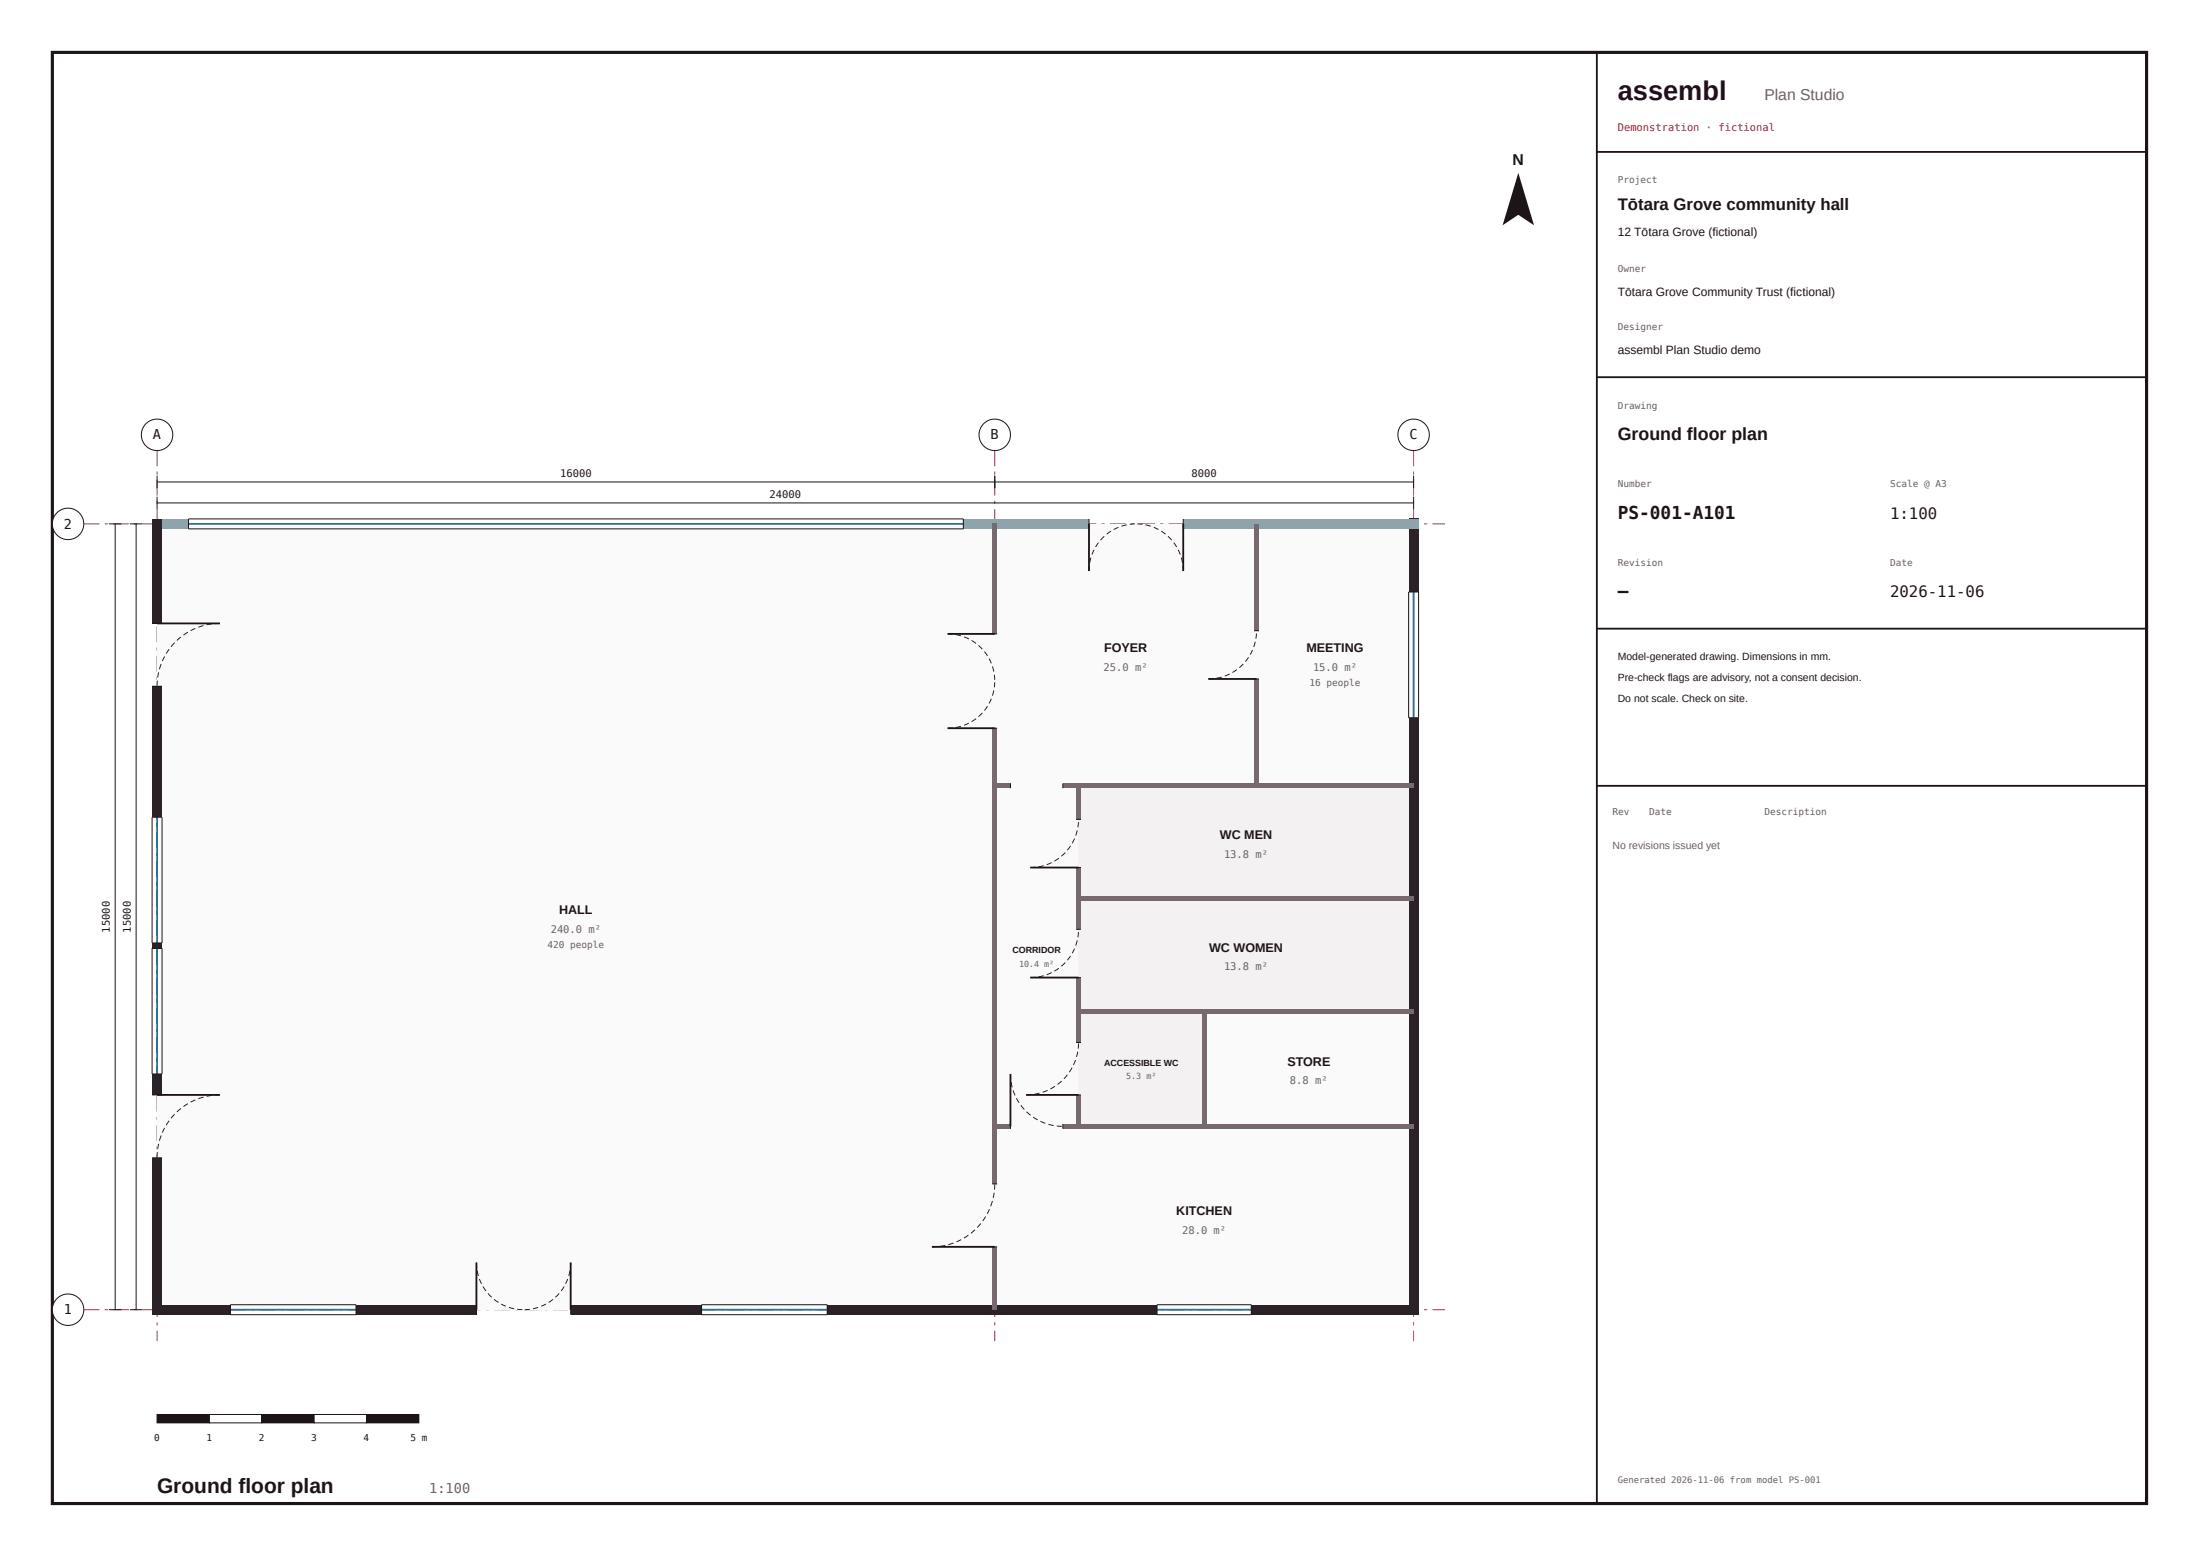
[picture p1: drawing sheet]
<svg xmlns="http://www.w3.org/2000/svg" width="420mm" height="297mm" viewBox="0 0 420 297" stroke-linecap="round" stroke-linejoin="round" font-family="sans-serif">
<path d="M10 10h400v277h-400z" fill="none" stroke="#1d1418" stroke-width=".6"/>
<path d="M305 10v277" fill="none" stroke="#1d1418" stroke-width=".35"/>
<path d="M29.9 86h.2v3h-.2zM29.9 90h.2v.6h-.2zM29.9 91.6h.2v3h-.2zM29.9 95.6h.2v.6h-.2zM29.9 97.2h.2v3h-.2zM29.9 101.2h.2v.6h-.2zM29.9 102.8h.2v3h-.2zM29.9 106.8h.2v.6h-.2zM29.9 108.4h.2v3h-.2zM29.9 112.4h.2v.6h-.2zM29.9 114h.2v3h-.2zM29.9 118h.2v.6h-.2zM29.9 119.6h.2v3h-.2zM29.9 123.6h.2v.6h-.2zM29.9 125.2h.2v3h-.2zM29.9 129.2h.2v.6h-.2zM29.9 130.8h.2v3h-.2zM29.9 134.8h.2v.6h-.2zM29.9 136.4h.2v3h-.2zM29.9 140.4h.2v.6h-.2zM29.9 142h.2v3h-.2zM29.9 146h.2v.6h-.2zM29.9 147.6h.2v3h-.2zM29.9 151.6h.2v.6h-.2zM29.9 153.2h.2v3h-.2zM29.9 157.2h.2v.6h-.2zM29.9 158.8h.2v3h-.2zM29.9 162.8h.2v.6h-.2zM29.9 164.4h.2v3h-.2zM29.9 168.4h.2v.6h-.2zM29.9 170h.2v3h-.2zM29.9 174h.2v.6h-.2zM29.9 175.6h.2v3h-.2zM29.9 179.6h.2v.6h-.2zM29.9 181.2h.2v3h-.2zM29.9 185.2h.2v.6h-.2zM29.9 186.8h.2v3h-.2zM29.9 190.8h.2v.6h-.2zM29.9 192.4h.2v3h-.2zM29.9 196.4h.2v.6h-.2zM29.9 198h.2v3h-.2zM29.9 202h.2v.6h-.2zM29.9 203.6h.2v3h-.2zM29.9 207.6h.2v.6h-.2zM29.9 209.2h.2v3h-.2zM29.9 213.2h.2v.6h-.2zM29.9 214.8h.2v3h-.2zM29.9 218.8h.2v.6h-.2zM29.9 220.4h.2v3h-.2zM29.9 224.4h.2v.6h-.2zM29.9 226h.2v3h-.2zM29.9 230h.2v.6h-.2zM29.9 231.6h.2v3h-.2zM29.9 235.6h.2v.6h-.2zM29.9 237.2h.2v3h-.2zM29.9 241.2h.2v.6h-.2zM29.9 242.8h.2v3h-.2zM29.9 246.8h.2v.6h-.2zM29.9 248.4h.2v3h-.2zM29.9 252.4h.2v.6h-.2zM29.9 254h.2v2h-.2z" fill="#b41f39"/>
<circle cx="30" cy="83" r="3" fill="#fff"/>
<circle cx="30" cy="83" r="3" fill="none" stroke="#1d1418" stroke-width=".19"/>
<path d="M189.9 86h.2v3h-.2zM189.9 90h.2v.6h-.2zM189.9 91.6h.2v3h-.2zM189.9 95.6h.2v.6h-.2zM189.9 97.2h.2v3h-.2zM189.9 101.2h.2v.6h-.2zM189.9 102.8h.2v3h-.2zM189.9 106.8h.2v.6h-.2zM189.9 108.4h.2v3h-.2zM189.9 112.4h.2v.6h-.2zM189.9 114h.2v3h-.2zM189.9 118h.2v.6h-.2zM189.9 119.6h.2v3h-.2zM189.9 123.6h.2v.6h-.2zM189.9 125.2h.2v3h-.2zM189.9 129.2h.2v.6h-.2zM189.9 130.8h.2v3h-.2zM189.9 134.8h.2v.6h-.2zM189.9 136.4h.2v3h-.2zM189.9 140.4h.2v.6h-.2zM189.9 142h.2v3h-.2zM189.9 146h.2v.6h-.2zM189.9 147.6h.2v3h-.2zM189.9 151.6h.2v.6h-.2zM189.9 153.2h.2v3h-.2zM189.9 157.2h.2v.6h-.2zM189.9 158.8h.2v3h-.2zM189.9 162.8h.2v.6h-.2zM189.9 164.4h.2v3h-.2zM189.9 168.4h.2v.6h-.2zM189.9 170h.2v3h-.2zM189.9 174h.2v.6h-.2zM189.9 175.6h.2v3h-.2zM189.9 179.6h.2v.6h-.2zM189.9 181.2h.2v3h-.2zM189.9 185.2h.2v.6h-.2zM189.9 186.8h.2v3h-.2zM189.9 190.8h.2v.6h-.2zM189.9 192.4h.2v3h-.2zM189.9 196.4h.2v.6h-.2zM189.9 198h.2v3h-.2zM189.9 202h.2v.6h-.2zM189.9 203.6h.2v3h-.2zM189.9 207.6h.2v.6h-.2zM189.9 209.2h.2v3h-.2zM189.9 213.2h.2v.6h-.2zM189.9 214.8h.2v3h-.2zM189.9 218.8h.2v.6h-.2zM189.9 220.4h.2v3h-.2zM189.9 224.4h.2v.6h-.2zM189.9 226h.2v3h-.2zM189.9 230h.2v.6h-.2zM189.9 231.6h.2v3h-.2zM189.9 235.6h.2v.6h-.2zM189.9 237.2h.2v3h-.2zM189.9 241.2h.2v.6h-.2zM189.9 242.8h.2v3h-.2zM189.9 246.8h.2v.6h-.2zM189.9 248.4h.2v3h-.2zM189.9 252.4h.2v.6h-.2zM189.9 254h.2v2h-.2z" fill="#b41f39"/>
<circle cx="190" cy="83" r="3" fill="#fff"/>
<circle cx="190" cy="83" r="3" fill="none" stroke="#1d1418" stroke-width=".19"/>
<path d="M269.9 86h.2v3h-.2zM269.9 90h.2v.6h-.2zM269.9 91.6h.2v3h-.2zM269.9 95.6h.2v.6h-.2zM269.9 97.2h.2v3h-.2zM269.9 101.2h.2v.6h-.2zM269.9 102.8h.2v3h-.2zM269.9 106.8h.2v.6h-.2zM269.9 108.4h.2v3h-.2zM269.9 112.4h.2v.6h-.2zM269.9 114h.2v3h-.2zM269.9 118h.2v.6h-.2zM269.9 119.6h.2v3h-.2zM269.9 123.6h.2v.6h-.2zM269.9 125.2h.2v3h-.2zM269.9 129.2h.2v.6h-.2zM269.9 130.8h.2v3h-.2zM269.9 134.8h.2v.6h-.2zM269.9 136.4h.2v3h-.2zM269.9 140.4h.2v.6h-.2zM269.9 142h.2v3h-.2zM269.9 146h.2v.6h-.2zM269.9 147.6h.2v3h-.2zM269.9 151.6h.2v.6h-.2zM269.9 153.2h.2v3h-.2zM269.9 157.2h.2v.6h-.2zM269.9 158.8h.2v3h-.2zM269.9 162.8h.2v.6h-.2zM269.9 164.4h.2v3h-.2zM269.9 168.4h.2v.6h-.2zM269.9 170h.2v3h-.2zM269.9 174h.2v.6h-.2zM269.9 175.6h.2v3h-.2zM269.9 179.6h.2v.6h-.2zM269.9 181.2h.2v3h-.2zM269.9 185.2h.2v.6h-.2zM269.9 186.8h.2v3h-.2zM269.9 190.8h.2v.6h-.2zM269.9 192.4h.2v3h-.2zM269.9 196.4h.2v.6h-.2zM269.9 198h.2v3h-.2zM269.9 202h.2v.6h-.2zM269.9 203.6h.2v3h-.2zM269.9 207.6h.2v.6h-.2zM269.9 209.2h.2v3h-.2zM269.9 213.2h.2v.6h-.2zM269.9 214.8h.2v3h-.2zM269.9 218.8h.2v.6h-.2zM269.9 220.4h.2v3h-.2zM269.9 224.4h.2v.6h-.2zM269.9 226h.2v3h-.2zM269.9 230h.2v.6h-.2zM269.9 231.6h.2v3h-.2zM269.9 235.6h.2v.6h-.2zM269.9 237.2h.2v3h-.2zM269.9 241.2h.2v.6h-.2zM269.9 242.8h.2v3h-.2zM269.9 246.8h.2v.6h-.2zM269.9 248.4h.2v3h-.2zM269.9 252.4h.2v.6h-.2zM269.9 254h.2v2h-.2z" fill="#b41f39"/>
<circle cx="270" cy="83" r="3" fill="#fff"/>
<circle cx="270" cy="83" r="3" fill="none" stroke="#1d1418" stroke-width=".19"/>
<path d="M16 249.9h3v.2h-3zM20 249.9h.6v.2h-.6zM21.6 249.9h3v.2h-3zM25.6 249.9h.6v.2h-.6zM27.2 249.9h3v.2h-3zM31.2 249.9h.6v.2h-.6zM32.8 249.9h3v.2h-3zM36.8 249.9h.6v.2h-.6zM38.4 249.9h3v.2h-3zM42.4 249.9h.6v.2h-.6zM44 249.9h3v.2h-3zM48 249.9h.6v.2h-.6zM49.6 249.9h3v.2h-3zM53.6 249.9h.6v.2h-.6zM55.2 249.9h3v.2h-3zM59.2 249.9h.6v.2h-.6zM60.8 249.9h3v.2h-3zM64.8 249.9h.6v.2h-.6zM66.4 249.9h3v.2h-3zM70.4 249.9h.6v.2h-.6zM72 249.9h3v.2h-3zM76 249.9h.6v.2h-.6zM77.6 249.9h3v.2h-3zM81.6 249.9h.6v.2h-.6zM83.2 249.9h3v.2h-3zM87.2 249.9h.6v.2h-.6zM88.8 249.9h3v.2h-3zM92.8 249.9h.6v.2h-.6zM94.4 249.9h3v.2h-3zM98.4 249.9h.6v.2h-.6zM100 249.9h3v.2h-3zM104 249.9h.6v.2h-.6zM105.6 249.9h3v.2h-3zM109.6 249.9h.6v.2h-.6zM111.2 249.9h3v.2h-3zM115.2 249.9h.6v.2h-.6zM116.8 249.9h3v.2h-3zM120.8 249.9h.6v.2h-.6zM122.4 249.9h3v.2h-3zM126.4 249.9h.6v.2h-.6zM128 249.9h3v.2h-3zM132 249.9h.6v.2h-.6zM133.6 249.9h3v.2h-3zM137.6 249.9h.6v.2h-.6zM139.2 249.9h3v.2h-3zM143.2 249.9h.6v.2h-.6zM144.8 249.9h3v.2h-3zM148.8 249.9h.6v.2h-.6zM150.4 249.9h3v.2h-3zM154.4 249.9h.6v.2h-.6zM156 249.9h3v.2h-3zM160 249.9h.6v.2h-.6zM161.6 249.9h3v.2h-3zM165.6 249.9h.6v.2h-.6zM167.2 249.9h3v.2h-3zM171.2 249.9h.6v.2h-.6zM172.8 249.9h3v.2h-3zM176.8 249.9h.6v.2h-.6zM178.4 249.9h3v.2h-3zM182.4 249.9h.6v.2h-.6zM184 249.9h3v.2h-3zM188 249.9h.6v.2h-.6zM189.6 249.9h3v.2h-3zM193.6 249.9h.6v.2h-.6zM195.2 249.9h3v.2h-3zM199.2 249.9h.6v.2h-.6zM200.8 249.9h3v.2h-3zM204.8 249.9h.6v.2h-.6zM206.4 249.9h3v.2h-3zM210.4 249.9h.6v.2h-.6zM212 249.9h3v.2h-3zM216 249.9h.6v.2h-.6zM217.6 249.9h3v.2h-3zM221.6 249.9h.6v.2h-.6zM223.2 249.9h3v.2h-3zM227.2 249.9h.6v.2h-.6zM228.8 249.9h3v.2h-3zM232.8 249.9h.6v.2h-.6zM234.4 249.9h3v.2h-3zM238.4 249.9h.6v.2h-.6zM240 249.9h3v.2h-3zM244 249.9h.6v.2h-.6zM245.6 249.9h3v.2h-3zM249.6 249.9h.6v.2h-.6zM251.2 249.9h3v.2h-3zM255.2 249.9h.6v.2h-.6zM256.8 249.9h3v.2h-3zM260.8 249.9h.6v.2h-.6zM262.4 249.9h3v.2h-3zM266.4 249.9h.6v.2h-.6zM268 249.9h3v.2h-3zM272 249.9h.6v.2h-.6zM273.6 249.9h2.4v.2h-2.4z" fill="#b41f39"/>
<circle cx="13" cy="250" r="3" fill="#fff"/>
<circle cx="13" cy="250" r="3" fill="none" stroke="#1d1418" stroke-width=".19"/>
<path d="M16 99.9h3v.2h-3zM20 99.9h.6v.2h-.6zM21.6 99.9h3v.2h-3zM25.6 99.9h.6v.2h-.6zM27.2 99.9h3v.2h-3zM31.2 99.9h.6v.2h-.6zM32.8 99.9h3v.2h-3zM36.8 99.9h.6v.2h-.6zM38.4 99.9h3v.2h-3zM42.4 99.9h.6v.2h-.6zM44 99.9h3v.2h-3zM48 99.9h.6v.2h-.6zM49.6 99.9h3v.2h-3zM53.6 99.9h.6v.2h-.6zM55.2 99.9h3v.2h-3zM59.2 99.9h.6v.2h-.6zM60.8 99.9h3v.2h-3zM64.8 99.9h.6v.2h-.6zM66.4 99.9h3v.2h-3zM70.4 99.9h.6v.2h-.6zM72 99.9h3v.2h-3zM76 99.9h.6v.2h-.6zM77.6 99.9h3v.2h-3zM81.6 99.9h.6v.2h-.6zM83.2 99.9h3v.2h-3zM87.2 99.9h.6v.2h-.6zM88.8 99.9h3v.2h-3zM92.8 99.9h.6v.2h-.6zM94.4 99.9h3v.2h-3zM98.4 99.9h.6v.2h-.6zM100 99.9h3v.2h-3zM104 99.9h.6v.2h-.6zM105.6 99.9h3v.2h-3zM109.6 99.9h.6v.2h-.6zM111.2 99.9h3v.2h-3zM115.2 99.9h.6v.2h-.6zM116.8 99.9h3v.2h-3zM120.8 99.9h.6v.2h-.6zM122.4 99.9h3v.2h-3zM126.4 99.9h.6v.2h-.6zM128 99.9h3v.2h-3zM132 99.9h.6v.2h-.6zM133.6 99.9h3v.2h-3zM137.6 99.9h.6v.2h-.6zM139.2 99.9h3v.2h-3zM143.2 99.9h.6v.2h-.6zM144.8 99.9h3v.2h-3zM148.8 99.9h.6v.2h-.6zM150.4 99.9h3v.2h-3zM154.4 99.9h.6v.2h-.6zM156 99.9h3v.2h-3zM160 99.9h.6v.2h-.6zM161.6 99.9h3v.2h-3zM165.6 99.9h.6v.2h-.6zM167.2 99.9h3v.2h-3zM171.2 99.9h.6v.2h-.6zM172.8 99.9h3v.2h-3zM176.8 99.9h.6v.2h-.6zM178.4 99.9h3v.2h-3zM182.4 99.9h.6v.2h-.6zM184 99.9h3v.2h-3zM188 99.9h.6v.2h-.6zM189.6 99.9h3v.2h-3zM193.6 99.9h.6v.2h-.6zM195.2 99.9h3v.2h-3zM199.2 99.9h.6v.2h-.6zM200.8 99.9h3v.2h-3zM204.8 99.9h.6v.2h-.6zM206.4 99.9h3v.2h-3zM210.4 99.9h.6v.2h-.6zM212 99.9h3v.2h-3zM216 99.9h.6v.2h-.6zM217.6 99.9h3v.2h-3zM221.6 99.9h.6v.2h-.6zM223.2 99.9h3v.2h-3zM227.2 99.9h.6v.2h-.6zM228.8 99.9h3v.2h-3zM232.8 99.9h.6v.2h-.6zM234.4 99.9h3v.2h-3zM238.4 99.9h.6v.2h-.6zM240 99.9h3v.2h-3zM244 99.9h.6v.2h-.6zM245.6 99.9h3v.2h-3zM249.6 99.9h.6v.2h-.6zM251.2 99.9h3v.2h-3zM255.2 99.9h.6v.2h-.6zM256.8 99.9h3v.2h-3zM260.8 99.9h.6v.2h-.6zM262.4 99.9h3v.2h-3zM266.4 99.9h.6v.2h-.6zM268 99.9h3v.2h-3zM272 99.9h.6v.2h-.6zM273.6 99.9h2.4v.2h-2.4z" fill="#b41f39"/>
<circle cx="13" cy="100" r="3" fill="#fff"/>
<g fill="none" stroke="#1d1418" stroke-width=".19">
<path d="M20.8 100h2.4M22 100v150M24.8 100h2.4M26 100v150M30 92h240M30 90.8v2.4M30 94.8v2.4M30 96h240M190 90.8v2.4M270 90.8v2.4M270 94.8v2.4M20.8 250h2.4"/>
<path d="M24.8 250h2.4"/>
<circle cx="13" cy="100" r="3"/>
</g>
<g fill="#fbfafa">
<path d="M30 100h160v150h-160z"/>
<path d="M190 100h50v50h-50z"/>
<path d="M190 150h16v65h-16z"/>
<path d="M240 100h30v50h-30z"/>
</g>
<g fill="#f4f1f2">
<path d="M206 150h64v21.5h-64z"/>
<path d="M206 171.5h64v21.5h-64z"/>
<path d="M206 193h24v22h-24z"/>
</g>
<g fill="#fbfafa">
<path d="M230 193h40v22h-40z"/>
<path d="M190 215h80v35h-80z"/>
</g>
<g fill="#2a2226">
<path d="M29 249h15v1.9h-15z"/>
<path d="M68 249h23v1.9h-23z"/>
<path d="M109 249h25v1.9h-25z"/>
<path d="M158 249h63v1.9h-63z"/>
<path d="M239 249h31.9v1.9h-31.9z"/>
<path d="M269 137h1.9v113.9h-1.9z"/>
<path d="M269 99h1.9v14h-1.9z"/>
</g>
<g fill="#8fa3ad">
<path d="M226 99h44.9v1.9h-44.9z"/>
<path d="M184 99h24v1.9h-24z"/>
<path d="M29 99h7v1.9h-7z"/>
</g>
<g fill="#2a2226">
<path d="M29 99h1.9v20h-1.9z"/>
<path d="M29 131h1.9v25h-1.9z"/>
<path d="M29 180h1.9v1h-1.9z"/>
<path d="M29 205h1.9v4h-1.9z"/>
<path d="M29 221h1.9v29.9h-1.9z"/>
</g>
<g fill="#77696f">
<path d="M189.5 238h.9v12h-.9z"/>
<path d="M189.5 139h.9v87h-.9z"/>
<path d="M189.5 100h.9v21h-.9z"/>
<path d="M190 149.5h3v.9h-3z"/>
<path d="M203 149.5h67v.9h-67z"/>
<path d="M205.5 209h.9v6h-.9z"/>
<path d="M205.5 186.6h.9v12.4h-.9z"/>
<path d="M205.5 165.6h.9v11.8h-.9z"/>
<path d="M205.5 150h.9v6.4h-.9z"/>
<path d="M190 214.5h3v.9h-3z"/>
<path d="M203 214.5h67v.9h-67z"/>
<path d="M206 192.5h64v.9h-64z"/>
<path d="M229.5 193h.9v22h-.9z"/>
<path d="M206 171h64v.9h-64z"/>
<path d="M239.5 129.6h.9v20.4h-.9z"/>
<path d="M239.5 100h.9v20.4h-.9z"/>
</g>
<path d="M208 99v1.9M226 99v1.9" fill="none" stroke="#1d1418" stroke-width=".19"/>
<path d="M226 100v9" fill="none" stroke="#1d1418" stroke-width=".35"/>
<path d="M225.9 108h.1l.1 1h-.2zM225.5 106.5l.2-.1 .3 1-.2 .1zM225 105l.1-.1 .4 .9-.2 .1zM224.1 103.6l.2-.1 .5 .9-.1 .1zM223.1 102.3l.8 .7-.2 .2-.7-.8zM221.8 101.3l.9 .6-.1 .1-.9-.5zM220.4 100.6l.9 .4-.1 .2-.9-.5zM218.8 100.1l1 .3v.1l-1-.2zM217.2 99.9l1 .1v.2l-1-.1z" fill="#1d1418"/>
<path d="M208 100v9" fill="none" stroke="#1d1418" stroke-width=".35"/>
<path d="M208 108h.1v1h-.2zM208.3 106.4l.2 .1-.3 1-.2-.1zM208.9 104.9l.1 .1-.4 .9-.1-.1zM209.7 103.5l.2 .1-.6 .9-.1-.1zM210.5 102.7l.4-.4 .1 .1-.7 .8-.2-.2zM211.3 101.9l.9-.6 .1 .2-.9 .5zM212.7 101l.9-.4 .1 .1-.9 .5zM214.2 100.4l1-.3v.2l-1 .2zM215.8 100l1-.1v.2l-1 .1z" fill="#1d1418"/>
<path d="M36 99h148v1.9h-148zM29 119h1.9M29 131h1.9" fill="none" stroke="#1d1418" stroke-width=".19"/>
<path d="M36 100h148" fill="none" stroke="#2f6f8f" stroke-width=".35"/>
<path d="M30 119h12" fill="none" stroke="#1d1418" stroke-width=".35"/>
<path d="M41 118.9h1v.2h-1zM39.4 119.2l1-.2 .1 .2-1 .2zM37.8 119.6l1-.3 .1 .2-1 .3zM36.4 120.3l.9-.4v.1l-.8 .5zM35 121.2l.8-.6 .1 .2-.8 .5zM33.7 122.2l.8-.7 .1 .2-.8 .6zM33.3 122.6l.1 .1-.7 .8-.1-.1zM32.2 123.9l.2 .1-.6 .8-.1-.1zM31.4 125.3h.1l-.4 .9h-.2zM30.7 126.7l.2 .1-.4 1-.1-.1zM30.2 128.3l.2 .1-.2 .9h-.2zM30 129.9h.1v1h-.2z" fill="#1d1418"/>
<path d="M29 209h1.9M29 221h1.9" fill="none" stroke="#1d1418" stroke-width=".19"/>
<path d="M30 209h12" fill="none" stroke="#1d1418" stroke-width=".35"/>
<path d="M41 208.9h1v.2h-1zM39.4 209.2l1-.2 .1 .2-1 .2zM37.8 209.6l1-.3 .1 .2-1 .3zM36.4 210.3l.9-.4v.1l-.8 .5zM35 211.1l.8-.5 .1 .2-.8 .5zM33.7 212.2l.8-.7 .1 .2-.8 .6zM33.3 212.6l.1 .1-.7 .8-.1-.1zM32.2 213.9l.2 .1-.6 .8-.1-.1zM31.4 215.3h.1l-.4 .9h-.2zM30.7 216.7l.2 .1-.4 1-.1-.1zM30.2 218.3l.2 .1-.2 .9h-.2zM30 219.9h.1v1h-.2z" fill="#1d1418"/>
<path d="M91 249v1.9M109 249v1.9" fill="none" stroke="#1d1418" stroke-width=".19"/>
<path d="M91 241v9" fill="none" stroke="#1d1418" stroke-width=".35"/>
<path d="M90.9 241h.2v1h-.1zM91 242.6l.2-.1 .3 1-.2 .1zM91.5 244.2l.2-.1 .3 .9-.1 .1zM92.2 245.6l.1-.1 .6 .9-.2 .1zM93.1 247l.2-.2 .7 .8-.1 .1zM94.4 248l.9 .5-.1 .2-.9-.6zM95.8 248.8l.9 .5-.1 .1-.9-.4zM97.2 249.5l1 .2v.2l-1-.3zM98.8 249.8l1 .1v.2l-1-.1z" fill="#1d1418"/>
<path d="M109 241v9" fill="none" stroke="#1d1418" stroke-width=".35"/>
<path d="M108.9 241h.2l-.1 1h-.1zM108.8 242.5l.2 .1-.3 1-.2-.1zM108.3 244.1l.2 .1-.4 .9-.1-.1zM107.7 245.5l.1 .1-.5 .9-.2-.1zM106.7 246.8l.2 .2-.8 .7-.1-.1zM104.7 248.5l.9-.5 .1 .1-.9 .6zM103.3 249.3l.9-.5 .1 .2-.9 .4zM101.8 249.7l1-.2v.1l-1 .3zM100.2 249.9l1-.1v.2l-1 .1z" fill="#1d1418"/>
<path d="M189.5 139h.9M189.5 121h.9" fill="none" stroke="#1d1418" stroke-width=".19"/>
<path d="M181 139h9" fill="none" stroke="#1d1418" stroke-width=".35"/>
<path d="M181 138.9h1v.1l-1 .1zM182.5 138.8l1-.3 .1 .2-1 .3zM184.1 138.3l.9-.3 .1 .1-.9 .4zM185.5 137.7l.9-.6 .1 .2-.9 .5zM186.8 136.7l.8-.7 .1 .1-.7 .8zM188.5 134.7l.2 .1-.6 .9-.1-.1zM189.3 133.3l.1 .1-.4 .9-.2-.1zM189.7 131.8h.2l-.3 1h-.1zM189.9 130.2h.2l-.1 1h-.2z" fill="#1d1418"/>
<path d="M181 121h9" fill="none" stroke="#1d1418" stroke-width=".35"/>
<path d="M181 120.9l1 .1v.1h-1zM182.6 121l1 .3-.1 .2-1-.3zM184.2 121.5l.9 .4-.1 .1-.9-.3zM185.6 122.2l.9 .5-.1 .2-.9-.6zM187 123.1l.7 .8-.1 .1-.8-.7zM188 124.4l.1-.1 .6 .9-.2 .1zM188.8 125.8l.2-.1 .4 .9-.1 .1zM189.5 127.2h.1l.3 1h-.2zM189.8 128.8h.2l.1 1h-.2z" fill="#1d1418"/>
<path d="M239.5 129.6h.9M239.5 120.4h.9M193 149.5v.9M203 149.5v.9" fill="none" stroke="#1d1418" stroke-width=".19"/>
<path d="M230.8 129.6h9.2" fill="none" stroke="#1d1418" stroke-width=".35"/>
<path d="M230.8 129.5h1v.1l-1 .1zM232.3 129.4l1-.2 .1 .1-1 .3zM233.9 129l.9-.4 .1 .1-.9 .4zM235.3 128.3l.9-.6 .1 .2-.9 .5zM236.7 127.4l.7-.7 .1 .1-.7 .7zM238.4 125.4l.1 .1-.6 .8-.1-.1zM239.2 124l.1 .1-.4 .9-.2-.1zM239.7 122.5h.1l-.3 1h-.1zM239.9 120.9h.2l-.1 1h-.2z" fill="#1d1418"/>
<path d="M205.5 156.4h.9M205.5 165.6h.9" fill="none" stroke="#1d1418" stroke-width=".19"/>
<path d="M196.8 165.6h9.2" fill="none" stroke="#1d1418" stroke-width=".35"/>
<path d="M196.8 165.5h1v.1l-1 .1zM198.3 165.4l1-.2 .1 .1-1 .3zM199.9 165l.9-.4 .1 .1-.9 .4zM201.3 164.3l.9-.6 .1 .2-.9 .5zM202.7 163.4l.7-.7 .1 .1-.7 .7zM204.4 161.4l.1 .1-.6 .8-.1-.1zM205.2 160l.1 .1-.4 .9-.2-.1zM205.7 158.5h.1l-.3 1h-.1zM205.9 156.9h.2l-.1 1h-.2z" fill="#1d1418"/>
<path d="M205.5 177.4h.9M205.5 186.6h.9" fill="none" stroke="#1d1418" stroke-width=".19"/>
<path d="M196.8 186.6h9.2" fill="none" stroke="#1d1418" stroke-width=".35"/>
<path d="M196.8 186.5h1v.1l-1 .1zM198.3 186.4l1-.2 .1 .1-1 .3zM199.9 186l.9-.4 .1 .1-.9 .4zM201.3 185.3l.9-.6 .1 .2-.9 .5zM202.7 184.4l.7-.7 .1 .1-.7 .7zM204.4 182.4l.1 .1-.6 .8-.1-.1zM205.2 181l.1 .1-.4 .9-.2-.1zM205.7 179.5h.1l-.3 1h-.1zM205.9 177.9h.2l-.1 1h-.2z" fill="#1d1418"/>
<path d="M205.5 199h.9M205.5 209h.9" fill="none" stroke="#1d1418" stroke-width=".19"/>
<path d="M196 209h10" fill="none" stroke="#1d1418" stroke-width=".35"/>
<path d="M196 208.9h1v.1l-1 .1zM197.5 208.8l1-.2 .1 .2-1 .2zM199.1 208.4l1-.4v.2l-.9 .4zM200.6 207.8l.8-.5 .1 .1-.8 .5zM201.9 206.9l.8-.6 .1 .1-.8 .7zM203.8 205.1l.1 .1-.6 .8-.2-.1zM204.7 203.8l.1 .1-.5 .8-.1-.1zM205.3 202.3l.2 .1-.4 .9-.1-.1zM205.8 200.7l.1 .1-.2 1-.2-.1zM205.9 199.2h.2l-.1 1h-.2z" fill="#1d1418"/>
<path d="M193 214.5v.9M203 214.5v.9" fill="none" stroke="#1d1418" stroke-width=".19"/>
<path d="M193 205v10" fill="none" stroke="#1d1418" stroke-width=".35"/>
<path d="M192.9 205h.2v1h-.1zM193 206.6l.2-.1 .2 1-.2 .1zM193.4 208.2l.2-.1 .4 1h-.2zM194.1 209.7l.1-.1 .5 .8-.1 .1zM194.9 211l.2-.1 .6 .8-.1 .1zM196.1 212.1l.8 .7-.1 .1-.8-.6zM197.4 213.2l.8 .5-.1 .1-.8-.5zM198.8 214l.9 .3-.1 .2-.9-.4zM200.3 214.5l1 .3-.1 .1-1-.2zM201.8 214.8l1 .1v.2l-1-.1z" fill="#1d1418"/>
<path d="M189.5 238h.9M189.5 226h.9" fill="none" stroke="#1d1418" stroke-width=".19"/>
<path d="M178 238h12" fill="none" stroke="#1d1418" stroke-width=".35"/>
<path d="M178 237.9h.9l.1 .2h-1zM179.5 237.8l1-.2 .1 .2-1 .2zM181.1 237.5l1-.3 .1 .2-1 .3zM182.7 237l.8-.5 .1 .2-.9 .4zM184.1 236.2l.8-.5 .1 .1-.8 .6zM185.4 235.3l.8-.6 .1 .1-.8 .7zM187.3 233.5l.1 .1-.7 .8-.1-.2zM188.2 232.2l.1 .1-.5 .8-.2-.1zM188.9 230.8h.2l-.5 .9h-.1zM189.5 229.2l.1 .1-.3 1-.2-.1zM189.8 227.7h.2l-.2 1-.2-.1zM189.9 226.1h.2l-.1 1h-.1z" fill="#1d1418"/>
<path d="M269 113h1.9v24h-1.9zM29 156h1.9v24h-1.9zM29 181h1.9v24h-1.9zM44 249h24v1.9h-24zM134 249h24v1.9h-24zM221 249h18v1.9h-18z" fill="none" stroke="#1d1418" stroke-width=".19"/>
<path d="M270 113v24M30 156v24M30 181v24M44 250h24M134 250h24M221 250h18" fill="none" stroke="#2f6f8f" stroke-width=".35"/>
<g fill="#1d1418">
<path d="M290 33l3 10-3-2-3 2z"/>
<path d="M30 270h10v1.6h-10z"/>
</g>
<path d="M30 270h10v1.6h-10z" fill="none" stroke="#1d1418" stroke-width=".19"/>
<path d="M40 270h10v1.6h-10z" fill="#fff"/>
<path d="M40 270h10v1.6h-10z" fill="none" stroke="#1d1418" stroke-width=".19"/>
<path d="M50 270h10v1.6h-10z" fill="#1d1418"/>
<path d="M50 270h10v1.6h-10z" fill="none" stroke="#1d1418" stroke-width=".19"/>
<path d="M60 270h10v1.6h-10z" fill="#fff"/>
<path d="M60 270h10v1.6h-10z" fill="none" stroke="#1d1418" stroke-width=".19"/>
<path d="M70 270h10v1.6h-10z" fill="#1d1418"/>
<path d="M70 270h10v1.6h-10z" fill="none" stroke="#1d1418" stroke-width=".19"/>
<path d="M305 29h105M305 72h105M305 120h105M305 150h105" fill="none" stroke="#1d1418" stroke-width=".35"/>
<text font-size="5.2" fill="#240b21" x="309" y="19">assembl</text>
<text font-size="4" fill="#1d1418" x="30" y="285">Ground floor plan</text>
<g font-size="3.4" fill="#1d1418">
<text x="309" y="84">Ground floor plan</text>
<text x="309" y="99">PS-001-A101</text>
<text x="309" y="114">–</text>
</g>
<text font-size="3.2" fill="#1d1418" x="309" y="40">Tōtara Grove community hall</text>
<text font-size="3" fill="#6d5d63" x="337" y="19">Plan Studio</text>
<g font-size="3" fill="#1d1418">
<text x="288.9" y="31.5">N</text>
<text x="361" y="99">1:100</text>
<text x="361" y="114">2026-11-06</text>
</g>
<g font-size="2.6" fill="#1d1418">
<text x="29.2" y="83.8">A</text>
<text x="189.2" y="83.8">B</text>
<text x="269.2" y="83.8">C</text>
<text x="12.2" y="100.9">2</text>
<text x="12.2" y="250.9">1</text>
</g>
<text font-size="2.6" fill="#6d5d63" x="82" y="285">1:100</text>
<g font-size="2.4" fill="#1d1418">
<text x="210.9" y="124.4">FOYER</text>
<text x="249.5" y="124.4">MEETING</text>
<text x="233" y="160.1">WC MEN</text>
<text x="106.8" y="174.4">HALL</text>
<text x="230.9" y="181.6">WC WOMEN</text>
<text x="245.9" y="203.4">STORE</text>
<text x="224.7" y="231.9">KITCHEN</text>
</g>
<g font-size="2.3" fill="#1d1418">
<text x="309" y="45">12 Tōtara Grove (fictional)</text>
<text x="309" y="56.5">Tōtara Grove Community Trust (fictional)</text>
<text x="309" y="67.5">assembl Plan Studio demo</text>
</g>
<text font-size="2" fill="#b0213a" x="309" y="25">Demonstration · fictional</text>
<g font-size="2" fill="#1d1418">
<text x="107" y="91">16000</text>
<text x="147" y="95">24000</text>
<text x="227.6" y="91">8000</text>
<text x="309" y="126">Model-generated drawing. Dimensions in mm.</text>
<text x="309" y="130">Pre-check flags are advisory, not a consent decision.</text>
<text x="309" y="134">Do not scale. Check on site.</text>
<text x="21" y="178" transform="rotate(-90 21 178)">15000</text>
<text x="25" y="178" transform="rotate(-90 25 178)">15000</text>
</g>
<g font-size="2" fill="#6d5d63">
<text x="210.8" y="128">25.0 m²</text>
<text x="250.8" y="128">15.0 m²</text>
<text x="308" y="162">No revisions issued yet</text>
<text x="233.8" y="163.7">13.8 m²</text>
<text x="105.2" y="178">240.0 m²</text>
<text x="233.8" y="185.2">13.8 m²</text>
<text x="246.4" y="207">8.8 m²</text>
<text x="225.8" y="235.5">28.0 m²</text>
</g>
<g font-size="1.8" fill="#6d5d63">
<text x="309" y="35">Project</text>
<text x="309" y="52">Owner</text>
<text x="309" y="63">Designer</text>
<text x="309" y="78">Drawing</text>
<text x="309" y="93">Number</text>
<text x="361" y="93">Scale @ A3</text>
<text x="309" y="108">Revision</text>
<text x="361" y="108">Date</text>
<text x="250.1" y="131">16 people</text>
<text x="308" y="155.5">Rev</text>
<text x="315" y="155.5">Date</text>
<text x="337" y="155.5">Description</text>
<text x="104.6" y="181">420 people</text>
</g>
<g font-size="1.8" fill="#1d1418">
<text x="29.5" y="275">0</text>
<text x="39.5" y="275">1</text>
<text x="49.5" y="275">2</text>
<text x="59.5" y="275">3</text>
<text x="69.5" y="275">4</text>
<text x="78.4" y="275">5 m</text>
</g>
<g font-size="1.7" fill="#1d1418">
<text x="193.4" y="181.9">CORRIDOR</text>
<text x="210.9" y="203.4">ACCESSIBLE WC</text>
</g>
<text font-size="1.7" fill="#6d5d63" x="309" y="283">Generated 2026-11-06 from model PS-001</text>
<g font-size="1.6" fill="#6d5d63">
<text x="194.6" y="184.5">10.4 m²</text>
<text x="215.1" y="206">5.3 m²</text>
</g>
</svg>
